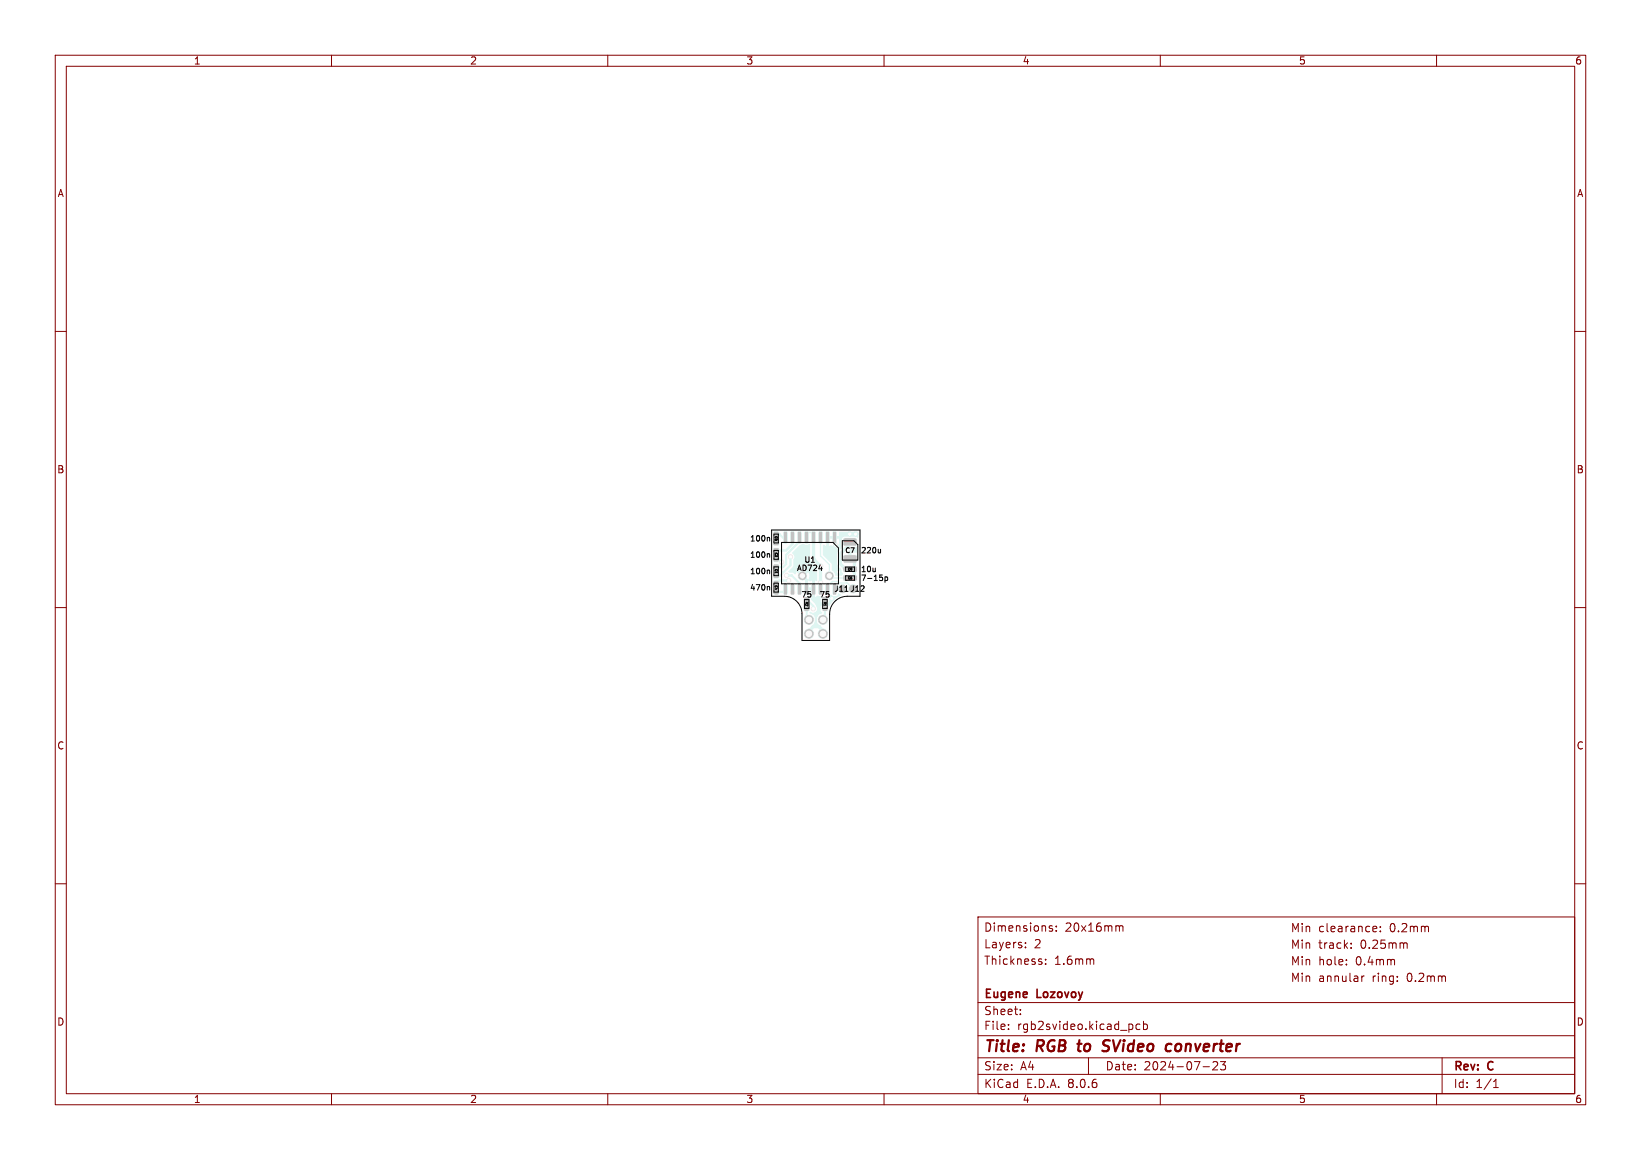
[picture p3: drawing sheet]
<svg xmlns="http://www.w3.org/2000/svg" width="297mm" height="210mm" viewBox="0 0 297 210" stroke-linecap="round" stroke-linejoin="round" font-family="sans-serif">
<g fill="none" stroke="#840000" stroke-width=".18">
<path d="M10 10h277v190h-277zM12 12h273v186h-273zM60 10v2M110 10v2M160 10v2M210 10v2M260 10v2M10 60h2M285 60h2M10 110h2M285 110h2M10 160h2"/>
<path d="M285 160h2M177 166h108v32h-108zM185.6 170.7v.1M185.6 171.5v.1M188.5 174.2v.3M189.2 174.5v.1M189.2 173.7v.1M190 168l.5 .2v.1v.2l-.5 .1M190 167.7h.5M191.2 168.5v.1M191.2 167.7v.1M197.7 173.6l.3 .2v.8"/>
<path d="M202.4 167.6l.2 .2M202.6 167.8l.2-.2 .4 .1v.9M202.6 167.8v.8M243.7 174.5v.2M243.7 173.8v.1M244.5 170.8v.1M244.5 171.5v.2M246.5 176.7v1M246.9 176.7l-.3 .1-.1 .2M248.7 167.7l.4 .1 .1 .2-.7 .2M249.1 168.6l-.4 .1M249.8 168.5v.2"/>
<path d="M249.8 167.8v.1M252.3 173.8l.1 .9M254.3 170.7h.2l.2 .2v.8M258.5 167.8v.9M60 198v2M110 198v2M160 198v2M177 194.5h108M177 191.5h108M177 187.5h108M177 181.5h108M182.5 186.3v.1"/>
<path d="M182.5 185.5v.1M184.7 183.6v.1M184.7 182.8v.1M197 191.5v3M204.9 185.5l.1 .2v.4l-.1 .2M206.3 185.5l-.4-.1-.3 .3v.4l.1 .2h.6M207 185.5l.4-.1 .3 .3v.4l-.2 .2h-.5M207 184.9v1.5M210 198v2M217.7 193.1h1.2M219.5 192.3l.6-.1 .2 .1 .1 .3-.9 1.1h.9M220.9 192.2h.9l-.5 .6 .4 .1v.7l-.2 .1h-.4l-.2-.1"/>
<path d="M260 198v2M261 191.5v6.5M270.3 196.9h.9M270.3 195.8l.4-.4v1.5"/>
</g>
<path d="M195 189h.8M195.4 188.3l-.3 1.7 .3 .3M200.6 190.1a.85 .85 0 0 1-1.1 .1M200.6 188.3l-.7 .1a.46 .46 0 0 0-.2 .5 .46 .46 0 0 0 .3 .4l.6 .2M211.5 189l.5 .1M211.9 190.2l-.2 .1M212.8 189.4v.7" fill="none" stroke="#840000" stroke-width=".4"/>
<g fill="#def5f1" stroke="#def5f1" stroke-width=".18">
<path d="M140.1 96.3h.8v.8h-.8z"/>
<path d="M140.1 97.9h.8v.8h-.8z"/>
<path d="M152.8 97.5h2.1l.1 .2v.9l-.2 .2h-2l-.1-.3z"/>
<path d="M152.8 100.6l2.1-.1 .1 .3v.9l-.2 .1h-2l-.1-.2z"/>
<path d="M140.1 102.3h.8v.7h-.8z"/>
<path d="M140.1 103.8h.8v.8h-.8z"/>
<path d="M140.1 106.8h.8v.7h-.8z"/>
<path d="M140.1 105.2h.8v.8h-.8z"/>
<path d="M140.1 99.3h.8v.8h-.8z"/>
<path d="M140.1 100.8h.8v.8h-.8z"/>
<path d="M152.7 104.2h.8v.9h-.8z"/>
<path d="M154.2 104.2h.8v.9h-.8z"/>
<path d="M150.8 96.3l.5 .1v1.9l-.5-.1z"/>
<path d="M149.5 96.3l.6 .1-.1 1.9-.5-.1z"/>
<path d="M148.3 96.3l.5 .1-.1 1.9-.5-.1z"/>
<path d="M147 96.3l.5 .1-.1 1.9-.5-.1z"/>
<path d="M145.7 96.3l.6 .1-.1 1.9-.5-.1z"/>
<path d="M144.4 96.3l.6 .1-.1 1.9-.5-.1z"/>
<path d="M143.2 96.3l.5 .1-.1 1.9-.5-.1z"/>
<path d="M141.9 96.3l.5 .1v1.9l-.5-.1z"/>
<path d="M141.9 105.6l.5 .1v1.9l-.5-.1z"/>
<path d="M143.2 105.6l.5 .1-.1 1.9-.5-.1z"/>
<path d="M144.4 105.6l.6 .1-.1 1.9-.5-.1z"/>
<path d="M145.7 105.6l.6 .1-.1 1.9-.5-.1z"/>
<path d="M147 105.6l.5 .1-.1 1.9-.5-.1z"/>
<path d="M148.3 105.6l.5 .1-.1 1.9-.5-.1z"/>
<path d="M149.5 105.6l.6 .1-.1 1.9-.5-.1z"/>
<path d="M150.8 105.6l.5 .1v1.9l-.5-.1z"/>
<path d="M152.7 102.6h.8v.9h-.8z"/>
<path d="M154.2 102.6h.8v.9h-.8z"/>
<path d="M148.9 109.8h.8v.7h-.8z"/>
<path d="M148.9 108.2h.8v.7h-.8z"/>
<path d="M145.6 109.8h.8v.7h-.8z"/>
<path d="M145.6 108.2h.8v.7h-.8z"/>
<circle cx="148.9" cy="114.7" r=".85"/>
<circle cx="148.9" cy="112.2" r=".85"/>
<circle cx="146.4" cy="114.7" r=".85"/>
<circle cx="146.4" cy="112.2" r=".85"/>
<circle cx="150.1" cy="104.2" r=".75"/>
<circle cx="145.2" cy="104.2" r=".75"/>
</g>
<g fill="#ececec" stroke="#ececec" stroke-width=".18">
<circle cx="143.1" cy="100.8" r=".4"/>
<circle cx="141.5" cy="101.8" r=".4"/>
<circle cx="140.5" cy="98.3" r=".4"/>
<circle cx="150.6" cy="108.4" r=".4"/>
<circle cx="153.1" cy="101.4" r=".4"/>
<circle cx="154.6" cy="104.7" r=".4"/>
<circle cx="151.3" cy="98.7" r=".4"/>
<circle cx="151.8" cy="103.5" r=".4"/>
<circle cx="154.9" cy="96.7" r=".4"/>
<circle cx="154.6" cy="101.4" r=".4"/>
<circle cx="153.8" cy="96.7" r=".4"/>
<circle cx="154.6" cy="103.1" r=".4"/>
<circle cx="153.1" cy="103.1" r=".4"/>
<circle cx="153.4" cy="98.1" r=".4"/>
<circle cx="148.5" cy="102.5" r=".4"/>
<circle cx="148.5" cy="105.5" r=".4"/>
<circle cx="147.2" cy="110.2" r=".4"/>
<circle cx="142.7" cy="105.1" r=".4"/>
<circle cx="149.3" cy="108.5" r=".4"/>
<circle cx="142.4" cy="104.2" r=".4"/>
<circle cx="143.5" cy="107.2" r=".4"/>
</g>
<g fill="none" stroke="#def5f1" stroke-width=".4">
<path d="M140.5 96.7h.6l.6 .6h.5M143.4 97.3v1.2l-1.2 1.2h-1.7M144.7 97.3v.8l-2.4 2.4v1.6l-.5 .6h-1.3M140.5 101.2h.4l.6 .6M142.2 107.1l-1.7 .1M142.4 104.2h.9l1.4 1.4v1M142.7 105.1h-1.7l-.5 .5M143.1 100.8v1.5l-1.9 1.9h-.7M143.4 106.6v.6M143.4 107.2h.1M146 108.5l1.2 1.2v.5M146 110.2v1.6l.4 .4"/>
<path d="M146.4 114.2v.5M147.7 111.5v2M148.9 114.1v.6M149.3 110.2v1.6l-.4 .4"/>
</g>
<path d="M147.2 97.3v3.9l1.3 1.3v4.1M151 97.3v1.2l.3 .2M153.4 98.1h.5v.4l-1.8 1.8v1.7l1 1.1M148.9 114.1l-.6-.6h-1.1l-.8 .7M154.6 101.4v3.3" fill="none" stroke="#def5f1" stroke-width=".6"/>
<path d="M146 97.3v-.7l.2-.2h.9l.1 .2v.7M148.5 97.3v3.3l1.6 1.6v2l.4 .5h2.6M149.8 106.6v-.4l.9-1h.7l.3 .3h1.6l1.1 1.1" fill="none" stroke="#def5f1" stroke-width=".25"/>
<g fill="#def5f1">
<path d="M144.8 98.7l.3-.1a.28 .28 0 0 1 .2-.2 .28 .28 0 0 1 .3 .2l1-.1 .1 2.9 1.2 1.5v2.2h-.9l-.4 .1-.4-.1v1.3h.8v-1.3h.5v3a.76 .76 0 0 1 1.1-.1l-.1 .8a.9 .9 0 0 0 1.3 .4l.3-.4v-.6a.41 .41 0 0 1 .2-.4 .41 .41 0 0 1 .5 .1h.6l.4-.5 .4 .2v.2a3.8 3.8 0 0 0-2.1 1.9l-.4-.2h-.9l-.3 .4 .1 .7a.26 .26 0 0 1 .2 .2 .26 .26 0 0 1-.1 .3 1.17 1.17 0 0 0-.9 1 1.17 1.17 0 0 0 .6 1.2l-.1 .1h-1.2l-.1-.1a1.21 1.21 0 0 0 .6-1.3 1.21 1.21 0 0 0-1.1-1l.1-.2a.76 .76 0 0 0 1 0 .76 .76 0 0 0 .1-1.1l-.1-.3-.8-.9v-.4h.2v-1.3h-1.3v-1.7l-.4-.4 .3-.4 .7 .7a1.29 1.29 0 0 0 0-1.4l-.7 .6-.3-.4 .6-.6a1.23 1.23 0 0 0-1.4 0l.7 .6-.4 .4-.6-.6-.3 .4-.4-.3h-.6l-.2-.2 .8-1 .1-1.2a.87 .87 0 0 0-.2-1.2z"/>
<path d="M154.4 102.8h.4l.1 .1v1.9l-.1 .1-.4-.1z"/>
<path d="M149.6 97.1h2.2v-.7l.2-.1h3.3v1l-.5-.2-2 .1-.4 .4v.6h-.6v-.7h-.5v1.3h-.5v-1.3h-.8v1.3l.4-.1 .4 .1h.5a.65 .65 0 0 0 .5-.6h.6l.1 .8-1 1.1v2l.1 .3 .7 .7 .1 .5a.3 .3 0 0 1 .2 .3 .3 .3 0 0 1-.2 .3h-1.2l-.2-.5-.5-.4-.1-1.3-1.4-1.5-.1-1.8 .2-.1 .4 .2z"/>
<path d="M154.1 99.1l1.2-.2 .1 1.1-.2 .1-1.1-.1v1.4h-.4l-.1-.1v-1.3l-.2-.1z"/>
</g>
<g fill="#fff" stroke="#fff" stroke-width=".18">
<circle cx="143.1" cy="100.8" r=".2"/>
<circle cx="141.5" cy="101.8" r=".2"/>
<circle cx="140.5" cy="98.3" r=".2"/>
<circle cx="150.6" cy="108.3" r=".2"/>
<circle cx="153.1" cy="101.4" r=".2"/>
<circle cx="154.6" cy="104.6" r=".2"/>
<circle cx="151.3" cy="98.7" r=".2"/>
<circle cx="151.8" cy="103.6" r=".2"/>
<circle cx="154.9" cy="96.7" r=".2"/>
<circle cx="154.6" cy="101.4" r=".2"/>
<circle cx="153.8" cy="96.7" r=".2"/>
<circle cx="154.6" cy="103" r=".2"/>
<circle cx="153.1" cy="103" r=".2"/>
<circle cx="153.4" cy="98" r=".2"/>
<circle cx="148.5" cy="105.4" r=".2"/>
<circle cx="147.2" cy="110.2" r=".2"/>
<circle cx="142.7" cy="105.1" r=".2"/>
<circle cx="142.4" cy="104.2" r=".2"/>
<circle cx="143.5" cy="107.3" r=".2"/>
<circle cx="148.9" cy="114.7" r=".5"/>
<circle cx="148.9" cy="112.2" r=".5"/>
<circle cx="146.4" cy="114.7" r=".5"/>
<circle cx="146.4" cy="112.2" r=".5"/>
<circle cx="150.1" cy="104.2" r=".4"/>
<circle cx="145.2" cy="104.2" r=".4"/>
</g>
<g fill="#c3c3c3">
<path d="M148.9 109.8h.8v.7h-.8z"/>
<path d="M145.6 109.8h.8v.7h-.8z"/>
<path d="M148.9 108.2h.8v.7h-.8z"/>
<path d="M145.6 108.2h.8v.7h-.8z"/>
<path d="M150.8 105.6l.5 .1v1.9l-.5-.1z"/>
<path d="M149.5 105.6l.6 .1-.1 1.9-.5-.1z"/>
<path d="M148.3 105.6l.5 .1-.1 1.9-.5-.1z"/>
<path d="M147 105.6l.5 .1-.1 1.9-.5-.1z"/>
<path d="M145.7 105.6l.6 .1-.1 1.9-.5-.1z"/>
<path d="M144.4 105.6l.6 .1-.1 1.9-.5-.1z"/>
<path d="M143.2 105.6l.5 .1-.1 1.9-.5-.1z"/>
<path d="M141.9 105.6l.5 .1v1.9l-.5-.1z"/>
<path d="M140.1 106.8h.8v.7h-.8z"/>
<path d="M140.1 105.2h.8v.8h-.8z"/>
<path d="M154.2 104.2h.8v.9h-.8z"/>
<path d="M152.7 104.2h.8v.9h-.8z"/>
<path d="M140.1 103.8h.8v.8h-.8z"/>
<path d="M154.2 102.6h.8v.9h-.8z"/>
<path d="M152.7 102.6h.8v.9h-.8z"/>
<path d="M140.1 102.3h.8v.7h-.8z"/>
<path d="M152.8 100.6l2.1-.1 .1 .3v.9l-.2 .1h-2l-.1-.2z"/>
<path d="M140.1 100.8h.8v.8h-.8z"/>
<path d="M140.1 99.3h.8v.8h-.8z"/>
<path d="M152.8 97.5h2.1l.1 .2v.9l-.2 .2h-2l-.1-.3z"/>
<path d="M140.1 97.9h.8v.8h-.8z"/>
<path d="M150.8 96.3l.5 .1v1.9l-.5-.1z"/>
<path d="M149.5 96.3l.6 .1-.1 1.9-.5-.1z"/>
<path d="M148.3 96.3l.5 .1-.1 1.9-.5-.1z"/>
<path d="M147 96.3l.5 .1-.1 1.9-.5-.1z"/>
<path d="M145.7 96.3l.6 .1-.1 1.9-.5-.1z"/>
<path d="M144.4 96.3l.6 .1-.1 1.9-.5-.1z"/>
<path d="M143.2 96.3l.5 .1-.1 1.9-.5-.1z"/>
<path d="M141.9 96.3l.5 .1v1.9l-.5-.1z"/>
<path d="M140.1 96.3h.8v.8h-.8z"/>
<circle cx="148.9" cy="114.7" r=".85"/>
<circle cx="146.4" cy="114.7" r=".85"/>
<circle cx="148.9" cy="112.2" r=".85"/>
<circle cx="146.4" cy="112.2" r=".85"/>
<circle cx="150.1" cy="104.3" r=".75"/>
<circle cx="145.2" cy="104.3" r=".75"/>
</g>
<path d="M139.7 96h16v12h-2.3a3.2 3.2 0 0 0-3.2 3.1v4.8h-5v-4.8a3.2 3.2 0 0 0-3.2-3.1h-2.3z" fill="none" stroke="#fafafa" stroke-width=".18"/>
<g fill="#fafafa" stroke="#fafafa" stroke-width=".18">
<circle cx="148.9" cy="114.7" r=".5"/>
<circle cx="148.9" cy="112.2" r=".5"/>
<circle cx="146.4" cy="114.7" r=".5"/>
<circle cx="146.4" cy="112.2" r=".5"/>
<circle cx="150.1" cy="104.2" r=".4"/>
<circle cx="145.2" cy="104.2" r=".4"/>
</g>
<g fill="none" stroke="#000" stroke-width=".18">
<path d="M139 97.3l.3 .1v.6M139.7 96h16v12h-2.3a3.2 3.2 0 0 0-3.2 3.1v4.8h-5v-4.8a3.2 3.2 0 0 0-3.2-3.1h-2.3zM140.1 96.7h.8v1.6h-.8zM140.1 99.7h.8v1.5h-.8zM141.5 98.2h9.3l1 1v6.5h-10.3zM152.5 97.9h2.1l.7 .7v2.8h-2.8zM159.4 99.4v.7M139 100.2l.3 .2v.5M139 103.2l.3 .2v.5M139 106.2l.3 .1v.5M140.1 102.6h.8v1.6h-.8zM140.1 105.6h.8v1.6h-.8z"/>
<path d="M145.6 108.5v1.6h.8v-1.6M148.9 108.5v1.6h.8v-1.6M153.1 104.2h1.6v.9h-1.6zM153.1 102.7h1.6v.7h-1.6zM159.4 100l-.3 .1M159.7 104.6v.4M160.2 104.4v1M160.2 104.5l.3-.1 .2 .2-.1 .5h-.4"/>
</g>
<g font-size="2.8" fill="#840000">
<text x="178" y="191">Title:</text>
<text x="187.7" y="191">RGB</text>
<text x="196" y="191">to</text>
<text x="201.3" y="191">SVideo</text>
<text x="213.5" y="191">converter</text>
</g>
<g font-size="2.1" fill="#840000">
<text x="178" y="171.9">Layers:</text>
<text x="178" y="168.9">Dimensions:</text>
<text x="187.2" y="171.9">2</text>
<text x="192.7" y="168.9">20x16mm</text>
<text x="233.5" y="169">Min</text>
<text x="233.5" y="172">Min</text>
<text x="238.6" y="169">clearance:</text>
<text x="238.6" y="172">track:</text>
<text x="246.2" y="172">0.25mm</text>
<text x="251.5" y="169">0.2mm</text>
<text x="178" y="174.9">Thickness:</text>
<text x="190.8" y="174.9">1.6mm</text>
<text x="233.5" y="175">Min</text>
<text x="233.5" y="178">Min</text>
<text x="238.6" y="175">hole:</text>
<text x="238.6" y="178">annular</text>
<text x="245.4" y="175">0.4mm</text>
<text x="248.4" y="178">ring:</text>
<text x="254.7" y="178">0.2mm</text>
<text x="178" y="184">Sheet:</text>
<text x="178" y="181.1">Eugene</text>
<text x="187.7" y="181.1">Lozovoy</text>
<text x="178" y="186.7">File:</text>
<text x="184.1" y="186.7">rgb2svideo.kicad_pcb</text>
<text x="178" y="197.2">KiCad</text>
<text x="178" y="194">Size:</text>
<text x="184.7" y="194">A4</text>
<text x="185.7" y="197.2">E.D.A.</text>
<text x="193.3" y="197.2">8.0.6</text>
<text x="200" y="194">Date:</text>
<text x="207" y="194">2024-07-23</text>
<text x="263" y="194.2">Rev:</text>
<text x="263" y="197.2">Id:</text>
<text x="267.1" y="197.2">1/1</text>
<text x="269.4" y="194.2">C</text>
</g>
<g font-size="1.8" fill="#840000">
<text x="35" y="11.9">1</text>
<text x="85" y="11.9">2</text>
<text x="135" y="11.9">3</text>
<text x="185" y="11.9">4</text>
<text x="235" y="11.9">5</text>
<text x="285" y="11.9">6</text>
<text x="10.3" y="35.9">A</text>
<text x="285.4" y="35.9">A</text>
<text x="10.3" y="85.9">B</text>
<text x="285.3" y="85.9">B</text>
<text x="10.3" y="135.9">C</text>
<text x="285.3" y="135.9">C</text>
<text x="10.3" y="185.9">D</text>
<text x="285.3" y="185.9">D</text>
<text x="35" y="199.9">1</text>
<text x="85" y="199.9">2</text>
<text x="135" y="199.9">3</text>
<text x="185" y="199.9">4</text>
<text x="235" y="199.9">5</text>
<text x="285" y="199.9">6</text>
</g>
<g font-size="1.4">
<text x="135.6" y="98.2">100n</text>
<text x="135.6" y="101.2">100n</text>
<text x="155.7" y="100.4">220u</text>
<text x="135.6" y="104.1">100n</text>
<text x="135.6" y="107.1">470n</text>
<text x="144.1" y="103.6">AD724</text>
<text x="145.5" y="102.1">U1</text>
<text x="150.9" y="107.3">J11 J12</text>
<text x="155.7" y="105.4">7-15p</text>
<text x="155.7" y="103.8">10u</text>
<text x="144.9" y="108.4">75</text>
<text x="148.2" y="108.4">75</text>
</g>
<text font-size="1.2" x="152.9" y="100.3">C7</text>
<g font-size=".6">
<text x="140.2" y="97.1" transform="rotate(90 140.2 97.1)">C5</text>
<text x="140.2" y="100" transform="rotate(90 140.2 100)">C3</text>
<text x="140.2" y="103" transform="rotate(90 140.2 103)">C1</text>
<text x="140.2" y="105.9" transform="rotate(90 140.2 105.9)">C4</text>
<text x="153.4" y="104.9">C6</text>
<text x="153.4" y="103.3">C9</text>
<text x="145.7" y="108.9" transform="rotate(90 145.7 108.9)">R2</text>
<text x="149" y="108.9" transform="rotate(90 149 108.9)">R1</text>
</g>
</svg>
